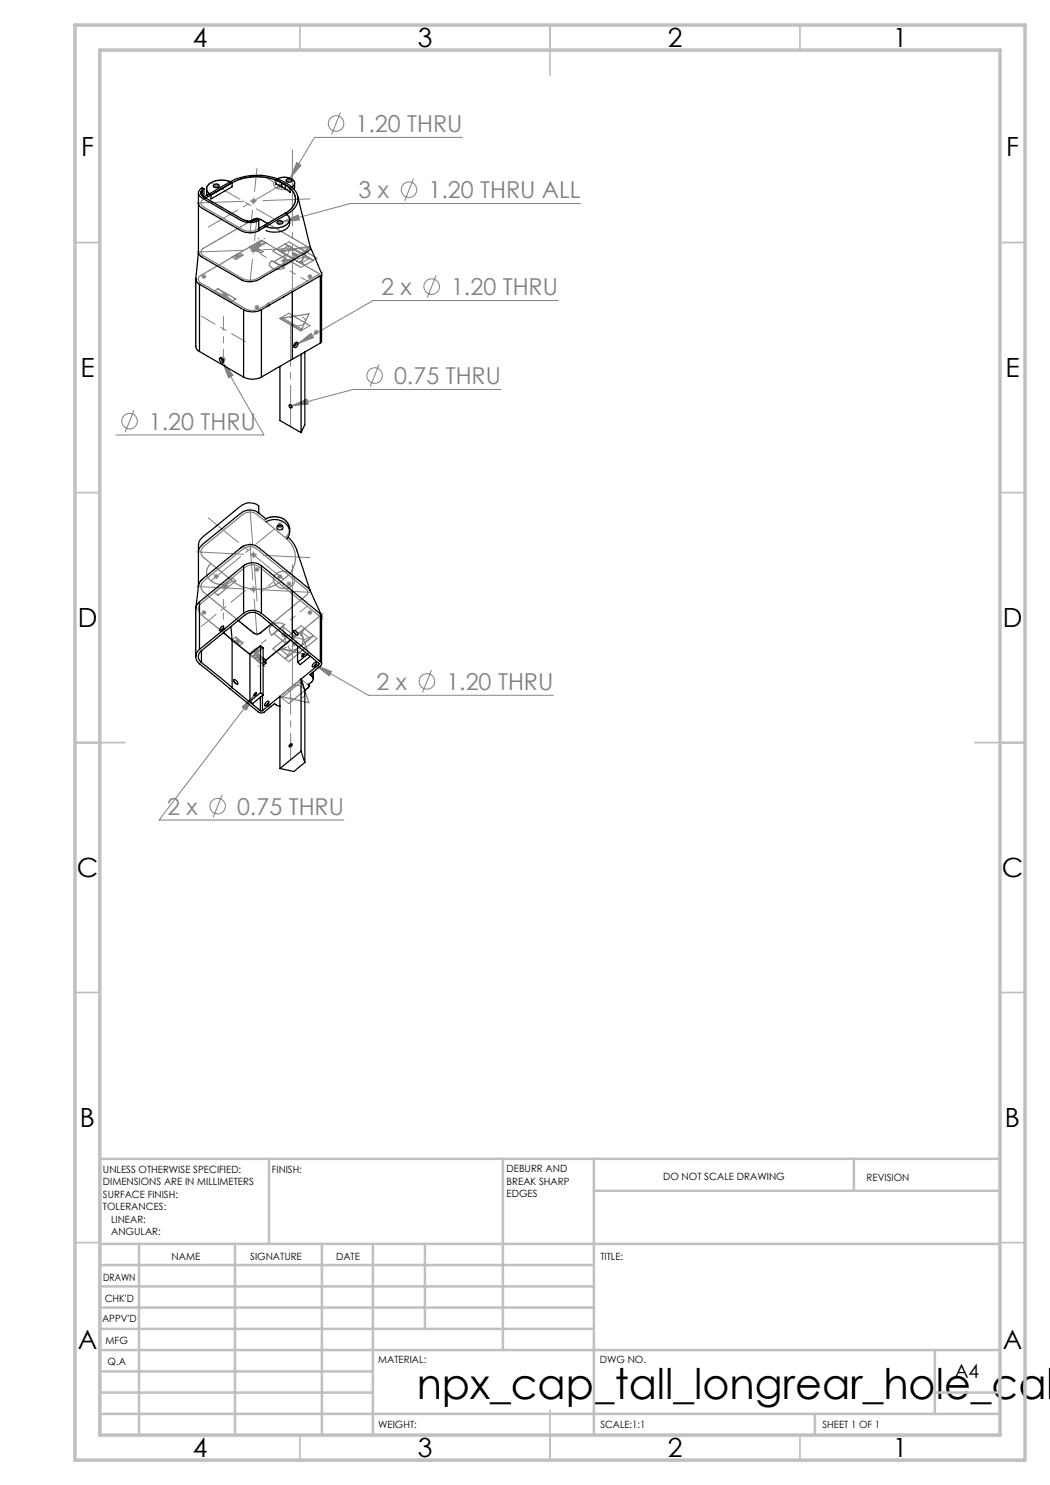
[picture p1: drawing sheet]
<svg xmlns="http://www.w3.org/2000/svg" width="210mm" height="297mm" viewBox="0 0 210 297" stroke-linecap="round" stroke-linejoin="round" font-family="sans-serif">
<g fill="none" stroke="#808080" stroke-width=".2">
<path d="M42.8 37.1h.9M42.9 36.8l.7 .7M43.3 36.7v.9M43.6 36.8l-.7 .7M50.3 39.9l.7 .7M50.7 39.7v1M51 39.9l-.7 .7M55.5 37.1h1M55.6 36.8l.7 .7M56 36.7v.9M56.3 36.8l-.7 .7M57.3 36.1h1"/>
<path d="M57.4 35.7l.7 .8M57.8 35.6v1M58.1 35.6l-.3 .5M58.1 35.7l-.7 .8M59.3 32.5l.9 .6-2.1 2.5zM68.1 22.5l-1.8 4.4M82.7 35.7l-1.8 4.5M92.5 27.5h-29.6l-4.8 8.1M40.3 55.3h1M40.4 55l.7 .7M40.8 54.8v1M41.1 55l-.7 .7"/>
<path d="M44.5 59h1M44.7 58.6l.7 .7M45 58.5v1M45.4 58.6l-.7 .7M47 51.3h1M47.2 50.9l.7 .7M47.5 50.7v1M47.9 50.9l-.7 .7M50.2 40.2h1M50.2 50h1M50.3 49.7l.7 .7M50.7 49.5v1"/>
<path d="M50.8 49.8h1M50.9 49.2h1M50.9 49.5l.7 .7M51 49.7l-.7 .7M51 48.9l.8 .7M51.3 49.4v1M51.3 48.8h1M51.4 48.7v1M51.5 48.5l.7 .7M51.6 47.7l.2 .1M51.6 49.5l-.7 .7M51.8 48.3v1.1"/>
<path d="M52.2 48.5l-1.2 1.1M53 47.7l-.2 .1M54.6 50.2l.7-.4 5.6 3.3-.7 .4M55.5 44.5h1M55.6 44.1l.7 .7M56 50.2l4.2 2.5 1.8-1.1M56 44v1M56.3 44.1l-.7 .7M56.4 52.1h1M56.5 51.8l.7 .7M56.6 44.3l3-1.3 .3 1zM56.6 44.3l-.6 .2"/>
<path d="M56.9 51.6v1.1M57.2 51.8l-.7 .7M57.7 48.4l-.7 .4 5.7 3.3 .7-.5M58.5 50.9h1M58.6 50.6l.7 .7M59 50.4v1M59.3 50.6l-.7 .7M61.5 55.3h1M61.6 55l.7 .7M62 54.8v1M62.3 55l-.7 .7M64.4 55.1l.2 .1"/>
<path d="M64.6 54.4l-.2 .1M87.2 55.1l-1.8 4.4M116.1 40.7h-46l-13.5 3.6M44.2 71.9h1M44.3 71.5l.7 .7M44.3 72.1l.2 .3M44.5 72.4l2.1 2.6-.9 .6zM44.5 72.4l8.3 14.6h-29.6M44.7 71.4v1M45 71.5l-.7 .7M50.9 61.5h1M51 61.1l.8 .7"/>
<path d="M51.4 61v.9M51.8 61.1l-.8 .7M53.2 60.9h1M53.3 60.6l.7 .7M53.7 60.4v1M54 60.6l-.7 .7M57.7 62.6l-1.7 1.1 4.2 2.4 1.8-1M59.6 68.8l2.6-2.1 .5 .8zM59.6 68.8l-.4 .2M62.7 66.5h1M62.9 66.1l.7 .7M63.2 65.9v1.1"/>
<path d="M63.6 66.1l-.7 .7M75.8 72.9l-1.8 4.4M100.2 77.9h-29.6l-12.3 3.3M111.6 60.1h-37l-15 8.7M26.8 82l-1.8 4.5M57.6 81.2h1M57.7 80.9l.8 .7M58.1 80.7v1M58.3 81.2l3.1-1.4 .3 1zM58.3 81.2h-.2M58.5 80.9l-.8 .7M42.8 115.3h.9"/>
<path d="M42.9 115l.7 .7M43.3 114.8v1M43.6 115l-.7 .7M44.5 117.3h1M44.7 117l.7 .7M45 116.8v1M45.4 117l-.7 .7M50.2 111h1M50.2 117.9h1M50.3 110.6l.7 .7M50.3 117.5l.7 .7M50.7 110.5v1"/>
<path d="M50.7 117.4v1M50.9 113.9h1M51 110.6l-.7 .7M51 117.5l-.7 .7M51 113.5l.8 .7M51.4 113.3v1.1M51.8 113.5l-.8 .7M55.5 104.9h1M55.5 115.3h1M55.6 104.6l.7 .7M55.6 115l.7 .7M56 104.4v1"/>
<path d="M56 114.8v1M56.3 104.6l-.7 .7M56.3 115l-.7 .7M57.3 116.8h1M57.4 116.4l.7 .8M57.8 116.3v1M58.1 116.4l-.7 .8M40.3 122.5h1M40.4 122.2l.7 .7M40.8 122v1M41.1 122.2l-.7 .7M44.2 126h1"/>
<path d="M44.3 125.6l.7 .7M44.7 125.5v1M45 125.6l-.7 .7M47 128.3h1M47.2 127.9l.7 .8M47.5 127.8v1M47.9 127.9l-.7 .8M50.8 130.2h1M50.8 139.1l-19 24.9h37M50.9 131.2h1M50.9 129.9l.7 .7M51 130.8l.8 .7"/>
<path d="M51 138.8l-.2 .3M51.3 129.7v1M51.3 131.7h1M51.4 130.7v1M51.5 131.3l.7 .7M51.6 129.9l-.7 .7M51.8 130.8l-.8 .7M51.8 133.2l-.2 .1M51.8 131.2v1M52.2 131.3l-.7 .7M52.8 133.2l.2 .1M56.4 127h1"/>
<path d="M56.5 126.6l.7 .7M56.9 126.5v1M57.2 126.6l-.7 .7M58.5 128.7h1M58.6 128.4l.7 .7M59 128.2v1M59.3 128.4l-.7 .7M60.2 125.1l.7 .6-5.6 4.6-.7-.6M61.5 122.5h1M61.6 122.2l.7 .7M62 122v1M62 127.7l-1.8-1.4-4.2 3.4"/>
<path d="M62 137.2l-1.8-1.4-4.2 3.5 1.7 1.4M62.3 122.2l-.7 .7M62.7 133.2h1M62.9 132.9l.7 .7M62.9 132.9l.3 .2M63.2 132.7v1M63.2 133.1l3.1 1.2-.5 .9zM63.2 133.1l10.5 6h37M63.4 127.7l-.7-.6-5.7 4.7 .7 .5M63.6 132.9l-.7 .7M64.4 123.6l.2 .2M64.6 122.7l-.2 .1"/>
<path d="M86.3 134.1l-1.8 4.4M44.4 159l-1.7 4.4M48.4 141.4l2.4-2.3-1.6 2.9zM53.2 141h1M53.3 140.6l.7 .8M53.7 140.5v1M54 140.6l-.7 .8M57.6 149.1h1M57.7 148.7l.8 .7M58.1 148.6v1M58.5 148.7l-.8 .7"/>
<circle cx="67.2" cy="24.7" r="1.56"/>
<circle cx="81.8" cy="37.9" r="1.55"/>
<circle cx="86.3" cy="57.3" r="1.56"/>
<circle cx="74.9" cy="75.1" r="1.56"/>
<circle cx="25.9" cy="84.2" r="1.55"/>
<circle cx="85.4" cy="136.3" r="1.56"/>
<circle cx="43.5" cy="161.2" r="1.56"/>
</g>
<g fill="none" stroke="#808080" stroke-width=".25">
<path d="M46.4 36.5a10.4 10.4 0 0 1 12.1 1.7 2.78 2.78 0 0 1-1 4.1l-.5 .3M46.4 36.5l-5.8 3.4a.84 .84 0 0 0-.4 .8 .84 .84 0 0 0 .6 .7l7.7 4.5 1.2 .3h1l.7-.3 5.6-3.3M46.4 36.5a4.1 4.1 0 0 0-4.9 .6 1.24 1.24 0 0 0 .7 1.9M54.9 36.2a2.81 2.81 0 0 1 3.9 .1 1.01 1.01 0 0 1-.8 1.3 2.62 2.62 0 0 1-3.2-.6l-.1-.3zM39.8 55.4l12.3-7.2h.4l11.3 6.6-10.4 6.1a5.1 5.1 0 0 1-2.6 1.2l-1.6-.3-9.1-5.3a.83 .83 0 0 1-.3-1.1zM40.5 49.8l10.2-5.9 .6-.2 .8 .2 9.2 5.3a.43 .43 0 0 1 .3 .4 .43 .43 0 0 1-.3 .4l-9.9 5.7-1.1 .4-1.1-.1-.7-.3-7.7-4.5a.84 .84 0 0 1-.3-1.4zM42.9 58.2l.7-.5 3.6 2.1-.8 .4M46.4 51.4l1.5-.8 .7 .4-1.4 .9zM50 49.4l.5-.3 2.1 1.2-.5 .3zM50.5 49.1l1.8-1 .9 .5-1.8 1zM54 52.4l.4-.3 2.5 1.5a2.23 2.23 0 0 1-3-.7zM54.6 50.2l5.6 3.3"/>
<path d="M55.3 49.8l1.7-1 5.7 3.3-1.8 1zM56 50.2l1.7-1 4.3 2.4M56 50.2l5.8-.9-1.6 3.4zM56.3 50.4a3.5 3.5 0 0 1 4.2 .6 1.07 1.07 0 0 1-.6 1.5M57 42.6a1.34 1.34 0 0 1 .9 1.4 1.34 1.34 0 0 1-1 1.2 4.9 4.9 0 0 1-4.1-.1M57.2 50.9l-2.4 1.4 1.7 1.1 2.5-1.4M57.7 48.4l5.7 3.2M56 63.7l5.8-.9-1.6 3.3zM56.4 63.5l4.1 2.4M57.7 62.6l4.3 2.5M40.5 116.4l8-6.6 1-.4h.8l1.1 .4 9.9 8.1a.74 .74 0 0 1 0 1.2l-9.2 7.5-.9 .2-.5-.2-9.9-8.1a1.44 1.44 0 0 1-.3-2.1zM42.2 112.7a2.31 2.31 0 0 0-.8 2.5 2.31 2.31 0 0 0 2.1 1.6l.9 .1a3 3 0 0 0 2-.7"/>
<path d="M42.9 118.5l3.5-2.9 .8 .6-3.6 2.9zM52.8 104a3.3 3.3 0 0 1 5.1 1.3 2.29 2.29 0 0 1-.9 2.2M55.1 114.9a2.26 2.26 0 0 1 3.8 1.1 2.1 2.1 0 0 1-3.3 1.3 1.55 1.55 0 0 1-.5-2.4zM57 107.5a5 5 0 0 1 0 8.1 8.2 8.2 0 0 1-10.6 .6M57 107.5l-5.6-4.6a2.31 2.31 0 0 0-2.9 0l-7.7 6.4a1.39 1.39 0 0 0 0 2.2l5.6 4.7M40 120.9l9.1-7.5 .9-.4h.8l1.1 .4 11.9 9.9-11.3 9.3-.3 .1-11.9-9.7a1.41 1.41 0 0 1-.3-2.1zM46.4 128l.8-.6 1.4 1.2-.7 .5zM50 130.9l2.1-1.8 .5 .5-2.1 1.7zM50.5 131.3l.9-.7 1.8 1.4-.7 .6-.3 .1zM54.3 125l.6-.3 .6-.1a1.8 1.8 0 0 1 1.4 .4l-2.5 2a1.24 1.24 0 0 1-.1-2zM55.3 130.3l5.6-4.6 1.8 1.4-5.7 4.7zM56 129.7l1.7 1.5"/>
<path d="M56 139.3l4.2-3.5 1.6 4.7zM59 127.3l-2.5-2-1.7 1.4 2.4 2M59.9 126.6a1.93 1.93 0 0 1 .6 2.1 1.93 1.93 0 0 1-1.9 1.3h-1.1l-1.2-.5M60.2 126.3l1.6 4.7-5.8-1.3M60.2 125.1l-5.6 4.6M60.5 136.1l-4.1 3.4M62 137.2l-4.3 3.5M63.4 127.7l-5.7 4.6"/>
</g>
<path d="M60.9 51.2a.87 .87 0 0 0 0-1 .87 .87 0 0 0-.8-.4 1.95 1.95 0 0 0-2.5 .9 1.78 1.78 0 0 0 2.5 .9l.8-.4M60.2 65.1a1.95 1.95 0 0 1-2.6-.9 1.98 1.98 0 0 1 2.7-.8 .86 .86 0 0 1 .8 .9 .86 .86 0 0 1-.9 .8" fill="none" stroke="#808080" stroke-width=".2" stroke-dasharray="15.2 1.3 1.3 1.3" stroke-dashoffset="12.8" stroke-linecap="butt"/>
<path d="M60.2 137.3a1.61 1.61 0 0 0-1.9 .1 1.61 1.61 0 0 0-.5 1.7 1.79 1.79 0 0 0 1.9 .8 1.79 1.79 0 0 0 1.4-1.5 1.43 1.43 0 0 0-.9-1.1M60.9 128.3a1.54 1.54 0 0 1-.4 1.8 1.54 1.54 0 0 1-1.7 .2 1.39 1.39 0 0 1-1.2-1.5 1.39 1.39 0 0 1 1.6-1.2l1 .2 .7 .5" fill="none" stroke="#808080" stroke-width=".2" stroke-dasharray="15.2 1.3 1.3 1.3" stroke-dashoffset="12.2" stroke-linecap="butt"/>
<g fill="none" stroke="#c0c0c0" stroke-width=".35">
<path d="M60 5v5M110 5v10M160 5v5M15 48.5h5M200 48.5h5M15 98.5h5M200 98.5h5M15 148.5h10M195 148.5h10M15 198.5h5M200 198.5h5M15 248.5h5"/>
<path d="M200 248.5h5M60 287v5M110 282v10M160 287v5"/>
</g>
<g fill="none" stroke="#c0c0c0" stroke-width=".5">
<path d="M53.8 231.8v17M100.6 231.8v38.2M118.8 231.8v55.2M118.8 238.2h81.2M170.8 231.8v6.4M200 231.8h-180v55.2M20 248.8h180M20 257.3h98.8M20 253h98.8M27.8 248.8v38.2M47 248.8v38.2M64.4 248.8v38.2"/>
<path d="M74.6 248.8v38.2M85 248.8v17M20 265.8h98.8M20 261.5h98.8M20 278.5h54.6M20 274.3h54.6M20 270h180M187 278.5h13M187 270v12.8M20 282.8h180M163 282.8v4.2"/>
</g>
<path d="M15 5h190v287h-190zM20 10h180v277h-180z" fill="none" stroke="#c0c0c0" stroke-width=".7"/>
<path d="M51.4 33.7l-1.4 13M51.4 43.5l-1.4 13" fill="none" stroke="#808080" stroke-width=".2" stroke-dasharray="15.2 1.3 1.3 1.3" stroke-dashoffset="10.6"/>
<path d="M39.4 40.6l22.6-.8M39.4 50.4l22.6-.8M39.4 110.4l22.6 1.1M39.4 117.3l22.6 1.2" fill="none" stroke="#808080" stroke-width=".2" stroke-dasharray="15.2 1.3 1.3 1.3" stroke-dashoffset="5.8"/>
<g fill="none" stroke="#808080" stroke-width=".2" stroke-dasharray="15.2 1.3 1.3 1.3">
<path d="M42.2 36.5l2.1 1.2M43.3 37.1l-.5 .3M55.3 37.5l.7-.4M56.7 36.7l-1.4 .8M43.6 57.7l2.9 2.5M47.2 51.8l.7-1.2M48.6 51l-2.1 .4M51.4 49.6l.9-1.5M52.1 50.6l-1.6-1.5M52.6 50.3l-2.6-.9M53.2 48.6l-2.7 .5M57.2 50.9l-.7 2.5"/>
<path d="M42.2 116.2l2.1-1.8M43.3 115.3l-.5-.4M55.3 114.7l.7 .6M56.7 115.9l-1.4-1.2M47.2 127.4l.7 1.7M48.6 128.6l-2.1-.6M51.4 130.6l.9 2.2M52.1 129.1l-1.6 2.2M52.6 129.6l-2.6 1.3M53.2 132l-2.7-.7M57.2 128.7l-.7-3.5"/>
</g>
<path d="M54.8 52.3l4.2-.4M54.8 126.7l4.2 .6" fill="none" stroke="#808080" stroke-width=".2" stroke-dasharray="15.2 1.3 1.3 1.3" stroke-dashoffset="15"/>
<path d="M56 37.1l-3.9-2.2M42.9 58.2l4.3 1.6M43.6 119l2.9-3.4" fill="none" stroke="#808080" stroke-width=".2" stroke-dasharray="15.2 1.3 1.3 1.3" stroke-dashoffset="14.9"/>
<path d="M57.1 48.8l3.8 4.3" fill="none" stroke="#808080" stroke-width=".2" stroke-dasharray="15.2 1.3 1.3 1.3" stroke-dashoffset="14.3"/>
<path d="M55.3 49.8l7.4 2.2" fill="none" stroke="#808080" stroke-width=".2" stroke-dasharray="15.2 1.3 1.3 1.3" stroke-dashoffset="13.3"/>
<path d="M51.4 120.2l-1.4-18.5M51.4 127.1l-1.4-18.5" fill="none" stroke="#808080" stroke-width=".2" stroke-dasharray="15.2 1.3 1.3 1.3" stroke-dashoffset="7.9"/>
<path d="M42.9 118.5l4.3-2.3" fill="none" stroke="#808080" stroke-width=".2" stroke-dasharray="15.2 1.3 1.3 1.3" stroke-dashoffset="14.7"/>
<path d="M57.1 131.7l3.8-6" fill="none" stroke="#808080" stroke-width=".2" stroke-dasharray="15.2 1.3 1.3 1.3" stroke-dashoffset="13.5"/>
<path d="M55.3 130.3l7.4-3.2" fill="none" stroke="#808080" stroke-width=".2" stroke-dasharray="15.2 1.3 1.3 1.3" stroke-dashoffset="13.1"/>
<path d="M44.3 37.7l10.6 6.2" fill="none" stroke="#808080" stroke-width=".2" stroke-dasharray="15.2 1.3 1.3 1.3" stroke-dashoffset="11"/>
<path d="M56.7 36.7l-15.1 8.7" fill="none" stroke="#808080" stroke-width=".2" stroke-dasharray="15.2 1.3 1.3 1.3" stroke-dashoffset="8.4"/>
<path d="M55.6 52.9l5.9 3.3M55.6 52.9l-5.8-3.4M44.7 126.5v-6.6" fill="none" stroke="#808080" stroke-width=".2" stroke-dasharray="15.2 1.3 1.3 1.3" stroke-dashoffset="13.8"/>
<path d="M58.5 64.7v-35.2" fill="none" stroke="#808080" stroke-width=".2" stroke-dasharray="15.2 1.3 1.3 1.3" stroke-dashoffset="-.4"/>
<path d="M49.1 68.3l-8.8-5.1" fill="none" stroke="#808080" stroke-width=".2" stroke-dasharray="15.2 1.3 1.3 1.3" stroke-dashoffset="12"/>
<path d="M44.7 72.7v-9.5" fill="none" stroke="#808080" stroke-width=".2" stroke-dasharray="15.2 1.3 1.3 1.3" stroke-dashoffset="12.4"/>
<path d="M58.1 85.3v-20.3" fill="none" stroke="#808080" stroke-width=".2" stroke-dasharray="15.2 1.3 1.3 1.3" stroke-dashoffset="7"/>
<path d="M44.3 114.4l10.6-8.6" fill="none" stroke="#808080" stroke-width=".2" stroke-dasharray="15.2 1.3 1.3 1.3" stroke-dashoffset="10.3"/>
<path d="M56.7 115.9l-15.1-12.3" fill="none" stroke="#808080" stroke-width=".2" stroke-dasharray="15.2 1.3 1.3 1.3" stroke-dashoffset="7.4"/>
<path d="M56 115.3l-3.9 3.2" fill="none" stroke="#808080" stroke-width=".2" stroke-dasharray="15.2 1.3 1.3 1.3" stroke-dashoffset="14.6"/>
<path d="M55.6 126l5.9-4.8M55.6 126l-5.8 4.7" fill="none" stroke="#808080" stroke-width=".2" stroke-dasharray="15.2 1.3 1.3 1.3" stroke-dashoffset="13.4"/>
<path d="M58.5 137.8v-24.8" fill="none" stroke="#808080" stroke-width=".2" stroke-dasharray="15.2 1.3 1.3 1.3" stroke-dashoffset="4.7"/>
<path d="M49.1 118.1l-8.8 7.2" fill="none" stroke="#808080" stroke-width=".2" stroke-dasharray="15.2 1.3 1.3 1.3" stroke-dashoffset="11.4"/>
<path d="M58.1 151.9v-14.3" fill="none" stroke="#808080" stroke-width=".2" stroke-dasharray="15.2 1.3 1.3 1.3" stroke-dashoffset="10"/>
<path d="M59.3 32.5l-1.2 3.1 2.1-2.5zM59.6 68.8l3.1-1.3-.5-.8zM56.6 44.3l3.3-.3-.3-1zM58.3 81.2l3.4-.4-.3-1zM44.5 72.4l1.2 3.2 .9-.6zM48.4 141.4l.8 .6 1.6-2.9zM63.2 133.1l2.6 2.1 .5-.9z" fill="#808080"/>
<g fill="none" stroke="#000" stroke-width=".25">
<path d="M39.7 38.6v2M40.3 38.3v.6M40.3 38.9l.5 .5M40.5 38l-.2 .3M40.5 38v1.2M40.8 39.4l3.4-2a11.9 11.9 0 0 1 14.2 0 2.98 2.98 0 0 1-.4 5l-6.2 3.7M40.8 37.8l-.4-.2a1.1 1.1 0 0 0-.7 1.1 1.1 1.1 0 0 0 .9 1l7.1 4.1a4.1 4.1 0 0 0 4.1 .3M40.8 39.4l8.1 4.7 1.1 .1 1.4-.3 .4 .2M40.8 37.8l-.3 .2M40.8 37.8v1.6M41.3 37.8l.1 1.2M42.7 37a.66 .66 0 0 1 1.2 .2 .72 .72 0 0 1-1.2-.1z"/>
<path d="M46.4 36.5a10.9 10.9 0 0 1 9.9 0M46.4 36.5a4 4 0 0 0-5 .8 1.29 1.29 0 0 0 .8 1.7M46.4 36.5l-5.3 3.1M46.4 36.5v.9l-4.2 2.4v-.8M46.4 36.5l-4.2 2.5M55.2 36a2.81 2.81 0 0 1 3.7 .3 1.1 1.1 0 0 1-.9 1.3M55.2 36l1.1 .5M55.2 36v.8l1.1 .6M56.3 36.5l.7 .4M56.3 36.5v.9M56.3 37.4l.7 .4M57 36.9a3.1 3.1 0 0 1 1.9 3.8 4 4 0 0 1-1.9 1.9"/>
<path d="M57 36.9l1 .7M57 37.8l1 .6M57 36.9v.9M57.3 35.9a.57 .57 0 0 1 .7-.2 .57 .57 0 0 1 .3 .6 .6 .6 0 0 1-.6 .2 .6 .6 0 0 1-.4-.5zM58 37.6v.8M58.1 38.4h-.1M58.9 36.6l-.1 1.2M59.5 39.2l2.6 10.6-.4 .4-9.5 5.5a3.9 3.9 0 0 1-4 .2l-5.7-3.2a7.2 7.2 0 0 1-2.6-1.8l-.2-.5v-9.8M39.2 55.8v13.6l.1 .4 .6 .5M39.2 55.7a1.13 1.13 0 0 0 .7 1.2M39.7 50.4l-.5 5.3M39.7 40.6a1.16 1.16 0 0 0 .9 1.1l7.1 4.1a4.1 4.1 0 0 0 4.1 .3"/>
<path d="M39.9 56.9l8.8 5M39.9 56.9v13.4M50.1 44.2a1.74 1.74 0 0 1 2.1-.2l1.3 .7M51.8 44.1v2M55.4 44.4a.64 .64 0 0 1 .7-.3 .64 .64 0 0 1 .5 .5 .63 .63 0 0 1-.7 .2 .63 .63 0 0 1-.5-.4zM57 42.6a1.31 1.31 0 0 1 .9 1.3 1.31 1.31 0 0 1-.9 1.2 4.8 4.8 0 0 1-4.2 0M57 42.6l-5.2 3.1M57.9 43.9a2.3 2.3 0 0 1-2.6 2.5h-1.1l-1-.3M58.5 58.4l-6.2 3.5M58.5 58.4v13.5M62.1 49.4l2.2 5.5-.2 .2-5.6 3.3M64.1 55.1v13.5"/>
<path d="M64.3 54.9v13.5l-.2 .2M39.9 70.3l8.8 5.1M44 71.6a.61 .61 0 0 1 .6 .3 .61 .61 0 0 1-.1 .7 .8 .8 0 0 1-.5-1zM44.2 71.5l.1 .4 .4 .5M48.7 61.9a3.9 3.9 0 0 0 3.6 0M48.7 75.4a3.9 3.9 0 0 0 3.6 0M48.7 61.9v13.5M52.3 61.9v13.5M56 73.3v10.8l4.2 2.4M58.5 71.9l-6.2 3.5M59.1 68.5h.2a.42 .42 0 0 1 .3 .3 .42 .42 0 0 1-.2 .5 .32 .32 0 0 1-.5 .2 .32 .32 0 0 1-.1-.4zM59.2 68.5l-.1 .4-.4 .4"/>
<path d="M60.2 70.8v15.7M61 70.4v14.5l-.8 1.6M64.1 68.6l-5.6 3.3M57.9 81a.32 .32 0 0 1 .4 .1 .32 .32 0 0 1-.2 .5l-.2-.2zM39.7 110.4v6.8M48.7 113.1a3 3 0 0 1 3.6 0M48.7 113.1v9.6M48.7 113.1l-8.8 7.3M51.8 102.6l1.4 1.2a3 3 0 0 1 3.2-.2 3 3 0 0 1 1.5 2.8M51.8 102.6v-1.4a3 3 0 0 0-4.1 .4l-6.7 5.4a2.58 2.58 0 0 0-1.3 2v1.4M51.8 102.6a3 3 0 0 0-4.1 .4l-6.7 5.5a2.58 2.58 0 0 0-1.3 1.9M52.3 113.1v9.6"/>
<path d="M52.3 113.1l6.2 5.1M53.2 104.3a3.2 3.2 0 0 1 4.7 1.7l-.1 1-.4 .8M55.5 105.2a.56 .56 0 0 1 .8-.1 .56 .56 0 0 1 .1 .7 .56 .56 0 0 1-.7 .1 .56 .56 0 0 1-.2-.7zM55.5 105.2l.5 .2 .5-.2M57.6 107.4a6 6 0 0 1 1.7 2.6M58.5 118.2v9.5M58.5 118.2l5.6 4.6M59.3 110l2.8 8.2M39.2 121.6l.5-4.6a2.58 2.58 0 0 1 1.4-1.6l7.1-5.9a2.99 2.99 0 0 1 4 .4l9.5 7.7 2.6 5.4M39.2 121.8v9.5M39.9 129.9a1.75 1.75 0 0 0 0 2.9l11.8 9.6a.99 .99 0 0 0 1.1 0l2.1-1.7 .5 .4 .6 .1M39.9 120.4a1.67 1.67 0 0 0-.7 1.4"/>
<path d="M39.9 120.4v9.5M40.3 132.5l6.1 5M40.3 130.1v2.4M44.3 125.4l.3-.2a.7 .7 0 0 1-.7 .9l.1-.3zM44.6 125.7l-.3 .3M44.7 126.5l1.7 1.5M46.2 125.3l.2 2.7M46.4 128v9.5M46.4 137.5l5.7 4.6M46.4 128l3.6 2.9M46.7 135.9a.76 .76 0 0 1 .8 1h-.1a.94 .94 0 0 1-.7-1zM46.8 136.3l.3 .4"/>
<path d="M47.7 124.1l3 2.5 .7 .2 .7-.2 2.1-1.8M48.7 122.7a2.93 2.93 0 0 1 3.6 0M48.7 122.7l-8.8 7.2M50 130.9v9.4M51 138.7l.2-.2a.44 .44 0 0 1-.4 .6zM52.1 139.4v2.7M52.1 129.1v9.4M52.1 138.5l-2.1 1.8M52.1 129.1l-2.1 1.8M52.1 138.5l.5 .5M52.1 129.1l.5 .5v9.4M52.3 122.7l6.2 5"/>
<path d="M52.5 139.1v3M52.6 139l-2.1 1.7-.5-.4M52.6 132.2l.6 .4M52.6 131.6l.6 .4M53.2 132.6l-.6 .5M53.2 132v.6M58.1 128l-2.3-1.9a24.7 24.7 0 0 0-4.7-3.5l-.9-.1-1.1 .4-8.8 7.3a1.41 1.41 0 0 0 0 2.3M58.1 128l-4.9 4M58.1 128l5.6 4.6M58.5 127.7l5.6 4.6M58.8 126.1a.75 .75 0 0 1 .7 1l-.1-.1a1.05 1.05 0 0 1-.6-.9zM58.8 126.5l.3 .4"/>
<path d="M59.5 129.1v3.4M60.2 135.8v14.4M60.2 135.8l.8 2.3M60.5 130.9l.2-.2a.36 .36 0 0 1 0 .5 .36 .36 0 0 1-.4 .1zM61 138.1v14.4M61.6 130.8l-2.1 1.7M61.8 136.8v.4M62.1 131.3l-2.1 1.6-.5-.4M62.3 135.2a.69 .69 0 0 1 0 1.2l-.7 .5 .2 .3-.1 .3-.7 .6M62.3 134.7v.5M62.7 132.8l.5-.4a.79 .79 0 0 1-.7 1zM62.7 134.4v1.4"/>
<path d="M63.2 132.9l-.3 .3M63.7 132.6l.1 .1-.1 .3M63.7 133l-3.5 2.8M63.7 132.6v.4M64.1 132.3a.55 .55 0 0 1 0 .9l-2.1 1.7 .3 .3M64.1 122.8v9.5M64.1 122.8l.2 .3v9.7M64.1 122.8l.2 .2v.4M52.1 142.1h.4M52.5 142.1l3.5-2.8v14.4M53.2 140.4l.5-.2a.85 .85 0 0 1-.7 1v-.3zM53.7 140.7l-.3 .3"/>
<path d="M57.9 149l.4-.2a.45 .45 0 0 1-.4 .5zM60.2 150.2l-4.2 3.5M60.2 150.2l.8 2.3M61 152.5l-2.2 1.8-2.8-.6"/>
</g>
<text font-size="8.5" x="83.3" y="279.7">npx_cap_tall_longrear_hole_call</text>
<g font-size="5.3">
<text x="38.5" y="9.5">4</text>
<text x="83.5" y="9.5">3</text>
<text x="133.6" y="9.5">2</text>
<text x="178.6" y="9.5">1</text>
<text x="16.2" y="31.2">F</text>
<text x="201.2" y="31.2">F</text>
<text x="16.1" y="75.5">E</text>
<text x="201.1" y="75.5">E</text>
<text x="15.5" y="125.5">D</text>
<text x="200.5" y="125.5">D</text>
<text x="15.4" y="175.5">C</text>
<text x="200.4" y="175.5">C</text>
<text x="16" y="225.5">B</text>
<text x="201" y="225.5">B</text>
<text x="15.5" y="269.8">A</text>
<text x="200.5" y="269.8">A</text>
<text x="38.5" y="291.5">4</text>
<text x="83.5" y="291.5">3</text>
<text x="133.6" y="291.5">2</text>
<text x="178.6" y="291.5">1</text>
</g>
<g font-size="4.7" fill="#808080">
<text x="71.1" y="26.4">1.20 THRU</text>
<text x="71.7" y="39.6">3 x</text>
<text x="85.7" y="39.6">1.20 THRU ALL</text>
<text x="76.2" y="59">2 x</text>
<text x="90.2" y="59">1.20 THRU</text>
<text x="78.8" y="76.8">0.75 THRU</text>
<text x="29.8" y="85.9">1.20 THRU</text>
<text x="75.3" y="138">2 x</text>
<text x="89.3" y="138">1.20 THRU</text>
<text x="33.4" y="162.9">2 x</text>
<text x="47.4" y="162.9">0.75 THRU</text>
</g>
<text font-size="3.9" x="190.9" y="275.5">A4</text>
<g font-size="2">
<text x="20.6" y="234.6">UNLESS OTHERWISE SPECIFIED:</text>
<text x="20.6" y="237.1">DIMENSIONS ARE IN MILLIMETERS</text>
<text x="20.6" y="239.6">SURFACE FINISH:</text>
<text x="54.4" y="234.6">FINISH:</text>
<text x="101.3" y="234.5">DEBURR AND</text>
<text x="101.3" y="237">BREAK SHARP</text>
<text x="101.3" y="239.5">EDGES</text>
<text x="132.6" y="236">DO NOT SCALE DRAWING</text>
<text x="173.3" y="236.2">REVISION</text>
<text x="20.6" y="242.1">TOLERANCES:</text>
<text x="22.2" y="244.6">LINEAR:</text>
<text x="22.2" y="247.1">ANGULAR:</text>
<text x="34.3" y="252">NAME</text>
<text x="50" y="251.9">SIGNATURE</text>
<text x="67.2" y="251.9">DATE</text>
<text x="120.1" y="251.9">TITLE:</text>
<text x="20.6" y="256.1">DRAWN</text>
<text x="20.9" y="260.3">CHK'D</text>
<text x="20.4" y="264.4">APPV'D</text>
<text x="21.1" y="268.8">MFG</text>
<text x="21.5" y="273">Q.A</text>
<text x="75.6" y="272.5">MATERIAL:</text>
<text x="120" y="272.5">DWG NO.</text>
<text x="75.6" y="285.5">WEIGHT:</text>
<text x="120.1" y="285.6">SCALE:1:1</text>
<text x="164.5" y="285.6">SHEET 1 OF 1</text>
</g>
</svg>
